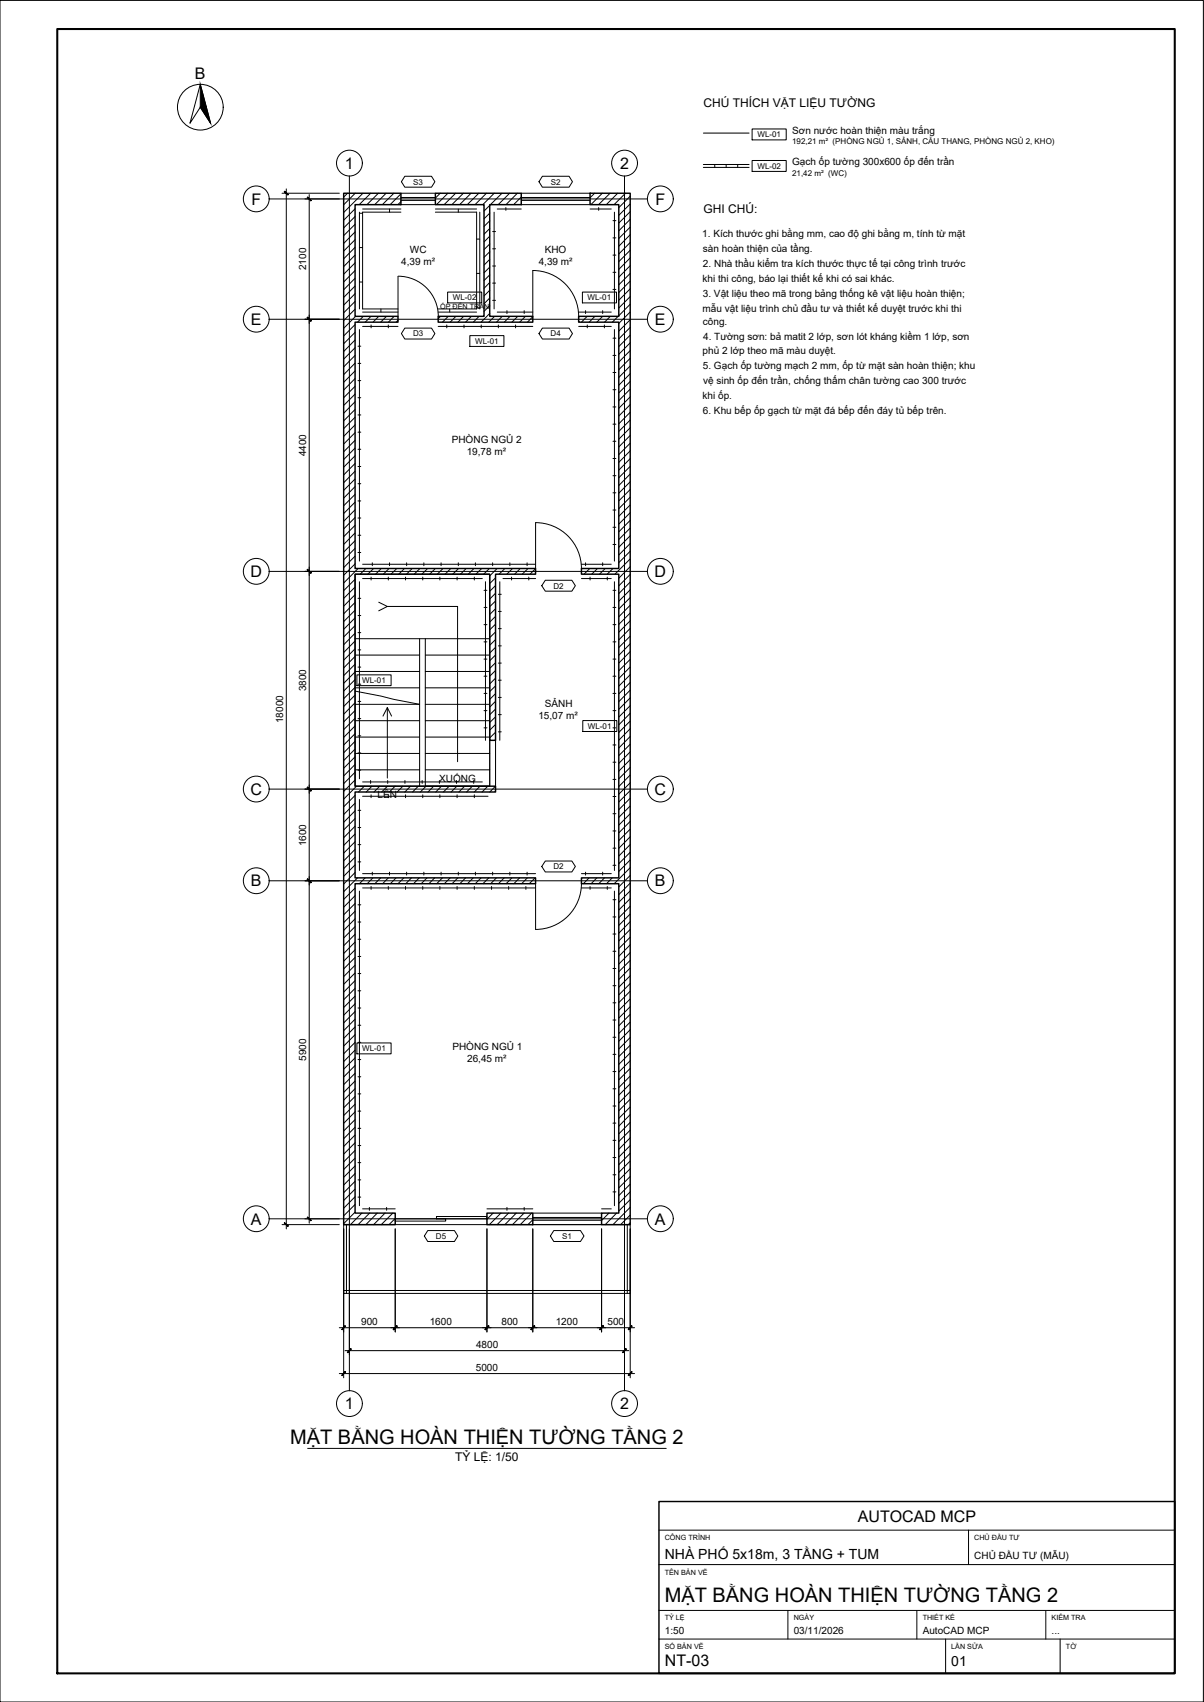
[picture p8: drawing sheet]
<svg xmlns="http://www.w3.org/2000/svg" width="420mm" height="594mm" viewBox="0 0 420 594" stroke-linecap="round" stroke-linejoin="round" font-family="sans-serif">
<!-- layer: A-WALL -->
<path d="M119.9 67.5h20v3.9h-16v39h15v2.1h-15v85.9h63v2h-14v58h-2v-58h-47v74h49v2.1h-49v29.9h63v2.1h-63v114.9h14v4.1h-18zM151.9 67.5h30v3.9h-11v39h15v2.1h-33v-2.1h16v-39h-17zM205.9 67.5h14v360h-10v-4.1h6v-114.9h-13v-2.1h13v-106h-13v-2h13v-85.9h-14v-2.1h14v-39h-10zM169.9 423.4h16v4.1h-16z" fill="none" stroke="#000" stroke-width=".51"/>
<!-- layer: A-WALL-PATT -->
<g fill="none" stroke="#000" stroke-width=".35">
<path d="M121.3 67.5l-1.4 1.3M123.9 72.9l-4 4M123.9 75.6l-4 4M123.9 78.3l-4 4M124 67.5l-4.1 4M126.7 67.5l-6.8 6.7M129.4 67.5l-4.1 3.9M132 67.5l-3.9 3.9M134.7 67.5l-3.9 3.9M137.5 67.5l-4.1 3.9M139.9 67.7l-3.8 3.7M139.9 70.4l-1 1"/>
<path d="M153.6 67.5l-1.7 1.6M156.3 67.5l-4 3.9M159 67.5l-4 3.9M161.7 67.5l-4 3.9M164.4 67.5l-4 3.9M167.1 67.5l-4 3.9M169.8 67.5l-4 3.9M170.9 71.7l-2 2M170.9 74.4l-2 2M170.9 77.1l-2 2M170.9 79.8l-2 2M172.5 67.5l-4 3.9"/>
<path d="M175.2 67.5l-4 3.9M177.8 67.5l-3.9 3.9M180.6 67.5l-4 3.9M181.9 68.8l-2.7 2.6M207.5 67.5l-1.6 1.5M210.2 67.5l-4 3.9M212.9 67.5l-4 3.9M215.6 67.5l-4 3.9M218.3 67.5l-4 3.9M219.9 68.5l-4 4M219.9 71.2l-4 4M219.9 73.9l-4 4"/>
<path d="M219.9 76.6l-4 4M219.9 79.3l-4 3.9M123.9 81l-4 4M123.9 83.7l-4 3.9M123.9 86.3l-4 4.1M123.9 89l-4 4.1M123.9 91.8l-4 3.9M123.9 94.4l-4 4M123.9 97.1l-4 4M123.9 99.8l-4 4M170.9 82.4l-2 2.1M170.9 85.1l-2 2"/>
<path d="M170.9 87.9l-2 1.9M170.9 90.5l-2 2.1M170.9 93.2l-2 2M170.9 95.9l-2 2M170.9 98.6l-2 2M219.9 81.9l-4 4.1M219.9 84.6l-4 4.1M219.9 87.3l-4 4M219.9 90l-4 4M219.9 92.7l-4 4M219.9 95.4l-4 4M219.9 98.1l-4 4"/>
<path d="M123.9 102.5l-4 4M123.9 105.2l-4 4M123.9 107.9l-4 4M123.9 113.3l-4 4M123.9 116l-4 4M123.9 118.7l-4 4M124.1 110.4l-4.2 4.2M126.8 110.4l-2 2.1M129.5 110.4l-2 2.1M132.2 110.4l-2 2.1M134.9 110.4l-2.1 2.1M137.5 110.4l-1.9 2.1"/>
<path d="M138.9 111.8l-.6 .7M153.7 110.4l-.8 .8M156.4 110.4l-2 2.1M159.1 110.4l-2 2.1M161.8 110.4l-2 2.1M164.5 110.4l-2 2.1M167.2 110.4l-2 2.1M170.9 101.3l-2 2M170.9 104l-2 2M170.9 106.7l-2 2M170.9 109.4l-3 3.1M172.6 110.4l-2 2.1"/>
<path d="M175.3 110.4l-2 2.1M178 110.4l-2 2.1M180.7 110.4l-2.1 2.1M183.3 110.4l-1.9 2.1M185.9 110.5l-1.8 2M202.2 110.4l-.3 .3M204.9 110.4l-2 2.1M207.6 110.4l-2 2.1M210.3 110.4l-2 2.1M213 110.4l-2 2.1M215.7 110.4l-2 2.1M219.9 100.8l-4 4"/>
<path d="M219.9 103.5l-4 4M219.9 106.2l-4 4M219.9 108.9l-4 4M219.9 111.6l-4 4M219.9 114.3l-4 4M219.9 117l-4 4M219.9 119.6l-4 4.1M123.9 121.4l-4 4M123.9 124.1l-4 4M123.9 126.8l-4 4M123.9 129.5l-4 3.9M123.9 132.1l-4 4.1"/>
<path d="M123.9 134.8l-4 4M123.9 137.6l-4 3.9M219.9 122.4l-4 4M219.9 125.1l-4 3.9M219.9 127.7l-4 4.1M219.9 130.4l-4 4.1M219.9 133.2l-4 3.9M219.9 135.8l-4 4M219.9 138.5l-4 4M123.9 140.2l-4 4M123.9 142.9l-4 4M123.9 145.6l-4 4"/>
<path d="M123.9 148.3l-4 4M123.9 151l-4 4M123.9 153.7l-4 4M123.9 156.4l-4 4M123.9 159.1l-4 4M219.9 141.2l-4 4M219.9 143.9l-4 4M219.9 146.6l-4 4M219.9 149.3l-4 4M219.9 152l-4 4M219.9 154.7l-4 4M219.9 157.4l-4 4"/>
<path d="M123.9 161.8l-4 4M123.9 164.5l-4 4M123.9 167.2l-4 4M123.9 169.9l-4 4M123.9 172.6l-4 3.9M123.9 175.3l-4 4M123.9 177.9l-4 4.1M219.9 160.1l-4 4M219.9 162.8l-4 4M219.9 165.5l-4 4M219.9 168.2l-4 3.9M219.9 170.9l-4 4"/>
<path d="M219.9 173.5l-4 4.1M219.9 176.2l-4 4M219.9 179l-4 3.9M123.9 180.7l-4 3.9M123.9 183.4l-4 3.9M123.9 186l-4 4M123.9 188.7l-4 4M123.9 191.4l-4 4M123.9 194.1l-4 4M123.9 196.8l-4 4M125 198.4l-5.1 5.1M127.7 198.4l-2 2"/>
<path d="M130.4 198.4l-2 2M133.1 198.4l-2 2M135.8 198.4l-2 2M138.5 198.4l-2.1 2M141.1 198.4l-2 2M143.8 198.4l-1.9 2M146.6 198.4l-2.1 2M149.2 198.4l-2 2M151.9 198.4l-2 2M154.6 198.4l-2 2M157.3 198.4l-2 2M160 198.4l-2 2"/>
<path d="M162.7 198.4l-2 2M165.4 198.4l-2 2M168.1 198.4l-2 2M170.8 198.4l-2 2M173.5 198.4l-2.6 2.6M176.2 198.4l-2 2M178.9 198.4l-2 2M181.6 198.4l-2 2M184.3 198.4l-2.1 2M186.9 198.5l-1.9 1.9M203.1 198.4l-.2 .2M205.8 198.4l-2 2"/>
<path d="M208.5 198.4l-2 2M211.2 198.4l-2 2M213.9 198.4l-2 2M219.9 181.6l-4 4M219.9 184.3l-4 4M219.9 187l-4 4M219.9 189.7l-4 4M219.9 192.4l-4 4M219.9 195.1l-5.3 5.3M219.9 197.8l-4 4M123.9 202.2l-4 4M123.9 204.9l-4 4"/>
<path d="M123.9 207.6l-4 4M123.9 210.3l-4 4M123.9 213l-4 4M123.9 215.7l-4 4M123.9 218.4l-4 3.9M172.9 201.7l-2 2M172.9 204.4l-2 2M172.9 207.1l-2 2M172.9 209.8l-2 2M172.9 212.5l-2 2M172.9 215.2l-2 1.9M172.9 217.9l-2 2"/>
<path d="M219.9 200.5l-4 4M219.9 203.2l-4 4M219.9 205.9l-4 4M219.9 208.6l-4 4M219.9 211.3l-4 4M219.9 214l-4 3.9M219.9 216.7l-4 4M219.9 219.3l-4 4.1M123.9 221l-4 4.1M123.9 223.7l-4 4.1M123.9 226.5l-4 3.9M123.9 229.1l-4 4"/>
<path d="M123.9 231.8l-4 4.1M123.9 234.5l-4 4M123.9 237.2l-4 4M123.9 239.9l-4 4M172.9 220.6l-2 2M172.9 223.2l-2 2M172.9 225.9l-2 2M172.9 228.6l-2 2M172.9 231.3l-2 2M172.9 234l-2 2M172.9 236.7l-2 2M172.9 239.4l-2 2"/>
<path d="M219.9 222.1l-4 3.9M219.9 224.7l-4 4M219.9 227.4l-4 4.1M219.9 230.1l-4 4M219.9 232.8l-4 4M219.9 235.5l-4 4M219.9 238.2l-4 4M123.9 242.6l-4 4M123.9 245.3l-4 4M123.9 248l-4 4M123.9 250.7l-4 4M123.9 253.4l-4 4"/>
<path d="M123.9 256.1l-4 4M123.9 258.8l-4 4M172.9 242.1l-2 2M172.9 244.8l-2 2M172.9 247.5l-2 2M172.9 250.2l-2 2M172.9 252.9l-2 2M172.9 255.6l-2 2M172.9 258.2l-.1 .2M219.9 240.9l-4 4M219.9 243.6l-4 4M219.9 246.3l-4 4"/>
<path d="M219.9 249l-4 4M219.9 251.7l-4 4M219.9 254.4l-4 4M219.9 257.1l-4 4M219.9 259.8l-4 4M123.9 261.5l-4 4M123.9 264.2l-4 4M123.9 266.8l-4 4.1M123.9 269.6l-4 3.9M123.9 272.3l-4 3.9M123.9 277.6l-4 4M124.4 274.4l-4.5 4.5"/>
<path d="M127.1 274.4l-2 2.1M129.8 274.4l-2 2.1M132.5 274.4l-2 2.1M135.2 274.4l-2 2.1M137.9 274.4l-2 2.1M140.6 274.4l-2 2.1M143.3 274.4l-2 2.1M146 274.4l-2 2.1M148.7 274.4l-2 2.1M151.3 274.4l-1.9 2.1M154.1 274.4l-2 2.1M156.8 274.4l-2.1 2.1"/>
<path d="M159.4 274.4l-2 2.1M162.1 274.4l-2 2.1M164.8 274.4l-2 2.1M167.5 274.4l-2 2.1M170.2 274.4l-2 2.1M172.9 274.4l-2 2.1M219.9 262.4l-4 4.1M219.9 265.1l-4 4.1M219.9 267.9l-4 3.9M219.9 270.5l-4 4M219.9 273.2l-4 4M219.9 275.9l-4 4"/>
<path d="M219.9 278.6l-4 4M123.9 280.3l-4 4M123.9 283l-4 4M123.9 285.7l-4 4M123.9 288.4l-4 4M123.9 291.1l-4 4M123.9 293.8l-4 4M123.9 296.5l-4 4M123.9 299.2l-4 4M219.9 281.3l-4 4M219.9 284l-4 4M219.9 286.7l-4 4"/>
<path d="M219.9 289.4l-4 4M219.9 292.1l-4 4M219.9 294.8l-4 4M219.9 297.5l-4 4M123.9 301.9l-4 4M123.9 304.6l-4 4M123.9 310l-4 4M123.9 312.6l-4 4.1M123.9 315.4l-4 3.9M123.9 318.1l-4 3.9M124.8 306.4l-4.9 4.8M127.4 306.4l-2 2.1"/>
<path d="M130.1 306.4l-2 2.1M132.8 306.4l-2 2.1M135.5 306.4l-2 2.1M138.2 306.4l-2 2.1M140.9 306.4l-2 2.1M143.6 306.4l-2 2.1M146.3 306.4l-2 2.1M149 306.4l-2 2.1M151.7 306.4l-2 2.1M154.4 306.4l-2 2.1M157.1 306.4l-2 2.1M159.8 306.4l-2 2.1"/>
<path d="M162.5 306.4l-2 2.1M165.1 306.4l-1.9 2.1M167.9 306.4l-2 2.1M170.6 306.4l-2.1 2.1M173.2 306.4l-2 2.1M175.9 306.4l-2 2.1M178.6 306.4l-2 2.1M181.3 306.4l-2 2.1M184 306.4l-2 2.1M186.7 306.4l-2 2.1M205.6 306.4l-2 2.1M208.3 306.4l-2 2.1"/>
<path d="M210.9 306.4l-1.9 2.1M213.7 306.4l-2 2.1M219.9 300.2l-4 4M219.9 302.9l-5.6 5.6M219.9 305.6l-4 4M219.9 308.2l-4 4.1M219.9 311l-4 3.9M219.9 313.7l-4 3.9M219.9 316.3l-4 4.1M219.9 319l-4 4M123.9 320.7l-4 4.1M123.9 323.4l-4 4"/>
<path d="M123.9 326.1l-4 4M123.9 328.8l-4 4M123.9 331.5l-4 4M123.9 334.2l-4 4M123.9 336.9l-4 4M123.9 339.6l-4 4M219.9 321.7l-4 4M219.9 324.4l-4 4M219.9 327.1l-4 4M219.9 329.8l-4 4M219.9 332.5l-4 4M219.9 335.2l-4 4"/>
<path d="M219.9 337.9l-4 4M123.9 342.3l-4 4M123.9 345l-4 4M123.9 347.7l-4 4M123.9 350.4l-4 4M123.9 353.1l-4 4M123.9 355.7l-4 4.1M123.9 358.5l-4 4M219.9 340.6l-4 4M219.9 343.3l-4 4M219.9 346l-4 4M219.9 348.7l-4 4"/>
<path d="M219.9 351.4l-4 4M219.9 354l-4 4.1M219.9 356.8l-4 3.9M219.9 359.4l-4 4M123.9 361.2l-4 3.9M123.9 363.8l-4 4M123.9 366.5l-4 4.1M123.9 369.2l-4 4M123.9 371.9l-4 4M123.9 374.6l-4 4M123.9 377.3l-4 4M123.9 380l-4 4"/>
<path d="M219.9 362.1l-4 4.1M219.9 364.8l-4 4M219.9 367.5l-4 4M219.9 370.2l-4 4M219.9 372.9l-4 4M219.9 375.6l-4 4M219.9 378.3l-4 4M123.9 382.7l-4 4M123.9 385.4l-4 4M123.9 388.1l-4 4M123.9 390.8l-4 4M123.9 393.5l-4 4"/>
<path d="M123.9 396.2l-4 4M123.9 398.9l-4 4M219.9 381l-4 4M219.9 383.7l-4 4M219.9 386.4l-4 4M219.9 389.1l-4 4M219.9 391.8l-4 4M219.9 394.5l-4 4M219.9 397.1l-4 4.1M219.9 399.9l-4 4M123.9 401.5l-4 4.1M123.9 404.3l-4 3.9"/>
<path d="M123.9 407l-4 3.9M123.9 409.6l-4 4.1M123.9 412.3l-4 4M123.9 415.1l-4 3.9M123.9 417.7l-4 4M219.9 402.6l-4 3.9M219.9 405.2l-4 4.1M219.9 407.9l-4 4M219.9 410.6l-4 4M219.9 413.3l-4 4M219.9 416l-4 4M219.9 418.7l-4 4"/>
<path d="M123.9 420.4l-4 4M123.9 423.1l-4 4M126.3 423.4l-4 4.1M129 423.4l-4 4.1M131.7 423.4l-4 4.1M134.4 423.4l-4 4.1M137.1 423.4l-4 4.1M137.9 425.3l-2.1 2.2M172.1 423.4l-2.2 2.2M174.8 423.4l-4 4.1M177.5 423.4l-4 4.1M180.2 423.4l-4 4.1"/>
<path d="M182.9 423.4l-4 4.1M185.5 423.4l-3.9 4.1M185.9 425.8l-1.7 1.7M212.5 423.4l-2.6 2.6M215.2 423.4l-4 4.1M219.9 421.4l-6 6.1M219.9 424.1l-3.3 3.4M219.9 426.8l-.6 .7"/>
</g>
<!-- layer: A-DOOR -->
<path d="M138.9 96.4v14M139 96.4a14 14 0 0 1 14 14M201.9 110.4a16 16 0 0 0-16-16v16M186.9 182.4v16M186.9 182.4a16 16 0 0 1 16 16M186.9 308.5v16M202.9 308.4a16 16 0 0 1-16 16M137.9 425.4h17.6v.8h-17.6zM152.3 424.6h17.6v.8h-17.6z" fill="none" stroke="#000" stroke-width=".35"/>
<!-- layer: A-ANNO-TEXT -->
<path d="M141.3 61.5h9.3l1.2 1.9-1.2 1.9h-9.3l-1.2-1.9zM189.3 61.5h9.3l1.2 1.9-1.2 1.9h-9.3l-1.2-1.9zM141.3 114.5h9.3l1.2 1.9-1.2 1.9h-9.3l-1.2-1.9zM189.3 114.5h9.3l1.2 1.9-1.2 1.9h-9.3l-1.2-1.9zM190.3 202.5h9.3l1.2 1.9-1.2 1.9h-9.3l-1.2-1.9zM190.3 300.5h9.3l1.2 1.9-1.2 1.9h-9.3l-1.2-1.9zM149.3 429.5h9.3l1.2 1.9-1.2 1.9h-9.3l-1.2-1.9zM193.3 429.5h9.3l1.2 1.9-1.2 1.9h-9.3l-1.2-1.9zM107.4 505.6h125.1" fill="none" stroke="#000" stroke-width=".35"/>
<!-- layer: A-GLAZ -->
<path d="M139.9 67.5h12M139.9 71.4h12M139.9 68.9h12M139.9 69.9h12M181.9 67.5h24M181.9 71.4h24M181.9 68.9h24M181.9 69.9h24M185.9 427.5h24M185.9 423.4h24M185.9 425.9h24M185.9 425h24" fill="none" stroke="#000" stroke-width=".35"/>
<!-- layer: A-OPEN -->
<path d="M170.9 258.4v16M172.9 258.4v16" fill="none" stroke="#000" stroke-width=".35"/>
<!-- layer: A-ANNO-DIMS -->
<g fill="none" stroke="#000" stroke-width=".35">
<path d="M98.4 67.5h20M99.9 65.9v363M106.4 69.4h12M107.9 67.9v359M106.4 111.4h12M106.4 199.4h12M106.4 275.4h12M106.4 307.4h12M98.4 427.5h20M106.4 425.4h12M119.9 428.9v52M121.9 428.9v44"/>
<path d="M137.9 428.9v36M169.9 428.9v36M185.9 428.9v36M209.9 428.9v36M217.9 428.9v44M219.9 428.9v52M118.4 463.4h103M118.4 479.4h103M120.4 471.4h99"/>
</g>
<!-- layer: 0 -->
<g fill="#000" stroke="#000" stroke-width=".35">
<path d="M99.2 66.9l1.3 1.2 .1-.1zM99.2 66.9l.2-.1 1.2 1.2z"/>
<path d="M107.2 68.9l1.3 1.2 .1-.1zM107.2 68.9l.2-.1 1.2 1.2z"/>
<path d="M107.4 110.8l-.2 .1 1.4 1.1zM107.2 110.9l1.4 1.1-.1 .1z"/>
<path d="M107.2 110.9l1.3 1.2 .1-.1zM107.4 110.8l1.2 1.2-1.4-1.1z"/>
<path d="M107.4 198.8l-.2 .1 1.4 1.1zM107.2 198.9l1.4 1.1-.1 .1z"/>
<path d="M107.2 198.9l1.3 1.2 .1-.1zM107.4 198.8l1.2 1.2-1.4-1.1z"/>
<path d="M107.4 274.8l-.2 .1 1.4 1.1zM107.2 274.9l1.4 1.1-.1 .1z"/>
<path d="M107.2 274.9l1.3 1.2 .1-.1zM107.2 274.9l.2-.1 1.2 1.2z"/>
<path d="M107.4 306.8l-.2 .1 1.4 1.1zM107.2 306.9l1.4 1.1-.1 .1z"/>
<path d="M107.2 306.9l1.3 1.2 .1-.1zM107.4 306.8l1.2 1.2-1.4-1.1z"/>
<path d="M99.4 426.8l-.2 .1 1.4 1.1zM99.2 426.9l1.4 1.1-.1 .1z"/>
<path d="M107.4 424.8l-.2 .1 1.4 1.1zM107.2 424.9l1.4 1.1-.1 .1z"/>
<path d="M120.4 462.8l-1 1.3 1.2-1.2zM120.4 462.8l-1 1.3-.1-.1z"/>
<path d="M120.4 478.8l-1 1.3 1.2-1.2zM120.4 478.8l-1 1.3-.1-.1z"/>
<path d="M122.5 470.8l-1.1 1.3 1.2-1.2zM122.5 470.8l-1.1 1.3-.2-.1z"/>
<path d="M137.2 464l.2 .1 1.1-1.3zM138.5 462.8l.1 .1-1.2 1.2z"/>
<path d="M138.5 462.8l-1.1 1.3 1.2-1.2zM138.5 462.8l-1.1 1.3-.2-.1z"/>
<path d="M169.2 464l.2 .1 1.1-1.3zM170.5 462.8l.1 .1-1.2 1.2z"/>
<path d="M170.5 462.8l-1.1 1.3 1.2-1.2zM170.5 462.8l-1.1 1.3-.2-.1z"/>
<path d="M186.5 462.8l-1.2 1.2 .1 .1zM186.5 462.8l.1 .1-1.2 1.2z"/>
<path d="M186.5 462.8l-1.1 1.3 1.2-1.2zM186.5 462.8l-1.1 1.3-.1-.1z"/>
<path d="M209.3 464l.1 .1 1.1-1.3zM210.5 462.8l.1 .1-1.2 1.2z"/>
<path d="M210.5 462.8l-1.1 1.3 1.2-1.2zM210.5 462.8l-1.1 1.3-.1-.1z"/>
<path d="M218.4 470.8l-1.1 1.2 .1 .1zM218.4 470.8l.2 .1-1.2 1.2z"/>
<path d="M219.2 464l.2 .1 1.1-1.3zM220.5 462.8l.1 .1-1.2 1.2z"/>
<path d="M220.5 478.8l-1.3 1.2 .2 .1zM220.5 478.8l.1 .1-1.2 1.2z"/>
</g>
<!-- layer: S-GRID -->
<path d="M93.9 69.4h132M121.9 61.4v424.1M217.9 61.4v424.1M93.9 111.4h132M93.9 199.4h132M93.9 275.4h132M93.9 307.4h132M93.9 425.4h132" fill="none" stroke="#000" stroke-width=".35"/>
<!-- layer: S-GRID-IDEN -->
<g fill="none" stroke="#000" stroke-width=".35">
<circle cx="121.9" cy="56.9" r="4.5"/>
<circle cx="218" cy="56.9" r="4.5"/>
<circle cx="89.4" cy="69.4" r="4.5"/>
<circle cx="230.4" cy="69.4" r="4.5"/>
<circle cx="89.4" cy="111.4" r="4.5"/>
<circle cx="230.4" cy="111.4" r="4.5"/>
<circle cx="89.4" cy="199.4" r="4.5"/>
<circle cx="230.4" cy="199.4" r="4.5"/>
<circle cx="89.4" cy="275.4" r="4.5"/>
<circle cx="230.4" cy="275.4" r="4.5"/>
<circle cx="89.4" cy="307.4" r="4.5"/>
<circle cx="230.4" cy="307.4" r="4.5"/>
<circle cx="89.4" cy="425.4" r="4.5"/>
<circle cx="230.4" cy="425.4" r="4.5"/>
<circle cx="121.9" cy="489.9" r="4.5"/>
<circle cx="218" cy="489.9" r="4.5"/>
</g>
<!-- layer: A-FLOR-STRS -->
<g fill="none" stroke="#000" stroke-width=".35">
<path d="M123.9 200.4h47v74h-47zM132.2 210.2l3 1.5-3 1.5M135.2 211.7h24.5v54.2M123.9 222.9h47M123.9 234.4h22.5M123.9 228.7h22.5M146.4 222.9v51.5M148.4 222.9v51.5h22.5M148.4 234.4h22.5M148.4 228.7h22.5M123.9 241.2l22.5 4.6h-22.5M123.9 257.3h22.5"/>
<path d="M123.9 251.6h22.5M123.9 240.1h22.5M133.6 250l1.6-3 1.5 3M135.2 247v24.6M148.4 257.3h22.5M148.4 251.6h22.5M148.4 245.8h22.5M148.4 240.1h22.5M123.9 268.7h22.5M123.9 263h22.5M148.4 268.7h22.5M148.4 263h22.5"/>
</g>
<!-- layer: A-FLOR-LEVL -->
<path d="M119.9 427.5h100v24h-100zM120.9 427.5v24M218.9 427.5v24M119.9 450.4h100" fill="none" stroke="#000" stroke-width=".35"/>
<!-- layer: A-ANNO-SYMB -->
<g fill="none" stroke="#000" stroke-width=".35">
<path d="M69.9 29.4l3.6 13.6-3.6-5.6-3.6 5.6z"/>
<circle cx="69.9" cy="37.4" r="8"/>
</g>
<path d="M69.9 29.4l2.1 8h-2.1zM69.9 37.4l3.6 5.6-1.5-5.6z" fill="#000" stroke="#000" stroke-width=".35"/>
<!-- layer: A-WALL-FNSH -->
<g fill="none" stroke="#000" stroke-width=".35">
<path d="M245.4 46.5h16M245.4 57.4h16M245.4 58.4h16M249.4 57.4v1M253.4 57.4v1M257.4 57.4v1M125.4 74.1v33.7M125.4 74.4h1.1M126.5 73h13.4M135.9 73v1.1M139.9 74.1h-13.4v33.7h12.4M151.9 74.1h14.4v33.7h-13.4"/>
<path d="M151.9 73h14.4M159.9 73v1.1M167.4 74.1v33.7M172.4 74.1v33.7M173.5 73h8.4M176.5 72.4v1M205.9 73h7.4M208.9 72.4v1M213.9 77h1M214.4 74.1v33.7M125.4 98.4h1.1M125.4 86.4h1.1"/>
<path d="M166.3 83.5h1.1M166.3 95.4h1.1M171.9 98.8h1M171.9 92.9h1M171.9 86.8h1M171.9 80.8h1M213.9 83h1M213.9 89h1M213.9 95.1h1M125.4 115v80.8M126.5 113.9h12.4M126.5 108.9h12.4"/>
<path d="M129.5 113.4v1M132.9 107.8v1.1M135.5 113.4v1M152.9 113.9h33M152.9 108.9h13.4M155.9 113.4v1M156.9 107.8v1.1M161.9 113.4v1M166.3 107.5h1.1M167.9 113.4v1M171.9 104.8h1M173.5 108.9h12.4"/>
<path d="M173.9 113.4v1M176.9 108.4v1M179.9 113.4v1M182.9 108.4v1M201.9 113.9h11.4M201.9 108.9h11.4M204.3 108.4v1M204.9 113.4v1M210.3 108.4v1M210.9 113.4v1M213.9 118h1M213.9 101h1"/>
<path d="M214.4 115v80.8M124.9 138.8h1M124.9 132.9h1M124.9 126.8h1M124.9 120.8h1M213.9 124.1h1M213.9 130h1M213.9 136h1M124.9 156.8h1M124.9 150.8h1M124.9 144.8h1M213.9 142h1"/>
<path d="M213.9 148.1h1M213.9 154h1M124.9 174.9h1M124.9 168.8h1M124.9 162.8h1M213.9 160h1M213.9 166h1M213.9 172h1M213.9 178h1M124.9 192.8h1M124.9 186.8h1M124.9 180.8h1"/>
<path d="M126.5 196.9h60.4M129.9 196.4v1.1M135.9 196.4v1.1M141.9 196.4v1.1M147.9 196.4v1.1M153.9 196.4v1.1M159.9 196.4v1.1M165.9 196.4v1.1M171.9 196.4v1.1M177.9 196.4v1.1M183.9 196.4v1.1M202.9 196.9h10.4"/>
<path d="M204.3 196.4v1.1M210.3 196.4v1.1M213.9 184h1M213.9 190h1M124.9 214.9h1M124.9 208.8h1M125.4 203v68.8M126.5 201.9h41.8M129.5 201.4v1.1M135.5 201.4v1.1M141.5 201.4v1.1M147.5 201.4v1.1"/>
<path d="M153.5 201.4v1.1M159.5 201.4v1.1M165.5 201.4v1.1M168.9 206.1h1M168.9 212h1M168.9 218h1M169.4 203v55.4M173.9 219.4h1M173.9 213.4h1M173.9 207.4h1M174.4 203v55.4M175.5 201.9h11.4"/>
<path d="M178.5 201.4v1.1M184.5 201.4v1.1M202.9 201.9h10.4M205.9 201.4v1.1M211.9 201.4v1.1M213.9 206.1h1M213.9 212h1M213.9 218h1M214.4 203v100.8M124.9 238.8h1M124.9 232.8h1M124.9 226.8h1"/>
<path d="M124.9 220.8h1M168.9 224h1M168.9 230.1h1M168.9 236h1M173.9 237.4h1M173.9 231.5h1M173.9 225.4h1M213.9 224h1M213.9 230.1h1M213.9 236h1M124.9 256.9h1M124.9 250.8h1"/>
<path d="M124.9 244.8h1M168.9 242h1M168.9 248h1M168.9 254.1h1M173.9 255.5h1M173.9 249.4h1M173.9 243.4h1M213.9 242h1M213.9 248h1M213.9 254.1h1M124.9 268.8h1M124.9 262.8h1"/>
<path d="M125.4 279v24.8M126.5 277.9h43.8M126.5 272.9h41.8M129.3 272.4v1M129.5 277.4v1M135.3 272.4v1M135.5 277.4v1M141.3 272.4v1M141.5 277.4v1M147.3 272.4v1M147.5 277.4v1M153.3 272.4v1"/>
<path d="M153.5 277.4v1M159.3 272.4v1M159.5 277.4v1M165.3 272.4v1M165.5 277.4v1M213.9 260h1M213.9 266h1M213.9 272h1M213.9 278h1M124.9 294.8h1M124.9 288.9h1M124.9 282.8h1"/>
<path d="M213.9 284h1M213.9 290h1M213.9 296.1h1M124.9 315.8h1M124.9 300.8h1M125.4 311v109.8M126.5 309.9h60.4M126.5 304.9h60.4M129.5 309.4v1M129.9 304.4v1M135.5 309.4v1M135.9 304.4v1"/>
<path d="M141.5 309.4v1M141.9 304.4v1M147.5 309.4v1M147.9 304.4v1M153.5 309.4v1M153.9 304.4v1M159.5 309.4v1M159.9 304.4v1M165.5 309.4v1M165.9 304.4v1M171.5 309.4v1M171.9 304.4v1"/>
<path d="M177.5 309.4v1M177.9 304.4v1M183.5 309.4v1M183.9 304.4v1M202.9 309.9h10.4M202.9 304.9h10.4M204.3 304.4v1M205.9 309.4v1M210.3 304.4v1M211.9 309.4v1M213.9 314h1M213.9 302h1"/>
<path d="M214.4 311v109.8M124.9 339.8h1M124.9 333.9h1M124.9 327.8h1M124.9 321.8h1M213.9 320.1h1M213.9 326h1M213.9 332h1M213.9 338h1M124.9 357.9h1M124.9 351.8h1M124.9 345.8h1"/>
<path d="M213.9 344.1h1M213.9 350h1M213.9 356h1M124.9 375.8h1M124.9 369.8h1M124.9 363.8h1M213.9 362h1M213.9 368h1M213.9 374h1M124.9 399.9h1M124.9 393.8h1M124.9 387.8h1"/>
<path d="M124.9 381.8h1M213.9 380h1M213.9 386.1h1M213.9 392h1M213.9 398h1M124.9 417.8h1M124.9 411.8h1M124.9 405.8h1M213.9 404h1M213.9 410.1h1M213.9 416h1M126.5 422h11.4"/>
<path d="M128.9 421.4v1.1M134.9 421.4v1.1M169.9 422h16M176.9 421.4v1.1M182.9 421.4v1.1M209.9 422h3.4"/>
</g>
<!-- layer: A-ANNO-NOTE -->
<path d="M262.5 45h11.9v3.8h-11.9zM262.5 56h11.9v3.8h-11.9zM156.2 102h11.9v3.7h-11.9zM164 117.2h11.9v3.7h-11.9zM203.2 102h11.9v3.7h-11.9zM124.5 235.6h12v3.7h-12zM203.4 251.5h11.9v3.8h-11.9zM124.5 364h12v3.8h-12z" fill="none" stroke="#000" stroke-width=".35"/>
<!-- layer: A-ANNO-TTLB -->
<path d="M0 .1h419.9v594h-419.9zM230 534.1h180M338 534.1v12M230 546.1h180M230 572.1h180M230 562.1h180M275 562.1v10M320 562.1v10M330 572.1v12M365 562.1v10M370 572.1v12" fill="none" stroke="#000" stroke-width=".35"/>
<path d="M20 10.1h390v574h-390z" fill="none" stroke="#000" stroke-width=".72"/>
<path d="M230 524.1h180v60h-180z" fill="none" stroke="#000" stroke-width=".51"/>
<g font-size="7">
<text x="101.3" y="504">MẶT BẰNG HOÀN THIỆN TƯỜNG TẦNG 2</text>
<text x="232" y="559.1">MẶT BẰNG HOÀN THIỆN TƯỜNG TẦNG 2</text>
</g>
<g font-size="5.6">
<text x="68" y="27.4">B</text>
<text x="120.4" y="58.9">1</text>
<text x="216.4" y="58.9">2</text>
<text x="87.7" y="71.4">F</text>
<text x="228.7" y="71.4">F</text>
<text x="87.5" y="113.4">E</text>
<text x="228.6" y="113.4">E</text>
<text x="87.4" y="201.4">D</text>
<text x="228.4" y="201.4">D</text>
<text x="87.4" y="277.4">C</text>
<text x="228.4" y="277.4">C</text>
<text x="87.5" y="309.4">B</text>
<text x="228.6" y="309.4">B</text>
<text x="87.5" y="427.5">A</text>
<text x="228.6" y="427.5">A</text>
<text x="120.4" y="491.9">1</text>
<text x="216.4" y="491.9">2</text>
<text x="299.3" y="531.1">AUTOCAD MCP</text>
<text x="232" y="581.6">NT-03</text>
</g>
<g font-size="4.9">
<text x="232" y="544.1">NHÀ PHỐ 5x18m, 3 TẦNG + TUM</text>
<text x="332" y="581.6">01</text>
</g>
<g font-size="4.2">
<text x="245.4" y="37.4">CHÚ THÍCH VẬT LIỆU TƯỜNG</text>
<text x="245.4" y="74.4">GHI CHÚ:</text>
<text x="158.8" y="510.1">TỶ LỆ: 1/50</text>
</g>
<g font-size="3.5">
<text x="276.4" y="46.7">Sơn nước hoàn thiện màu trắng</text>
<text x="276.4" y="57.7">Gạch ốp tường 300x600 ốp đến trần</text>
<text x="245.1" y="82.6">1. Kích thước ghi bằng mm, cao độ ghi bằng m, tính từ mặt</text>
<text x="143" y="88.4">WC</text>
<text x="190.1" y="88.4">KHO</text>
<text x="245.3" y="87.8">sàn hoàn thiện của tầng.</text>
<text x="106.8" y="94.3" transform="rotate(-90 106.8 94.3)">2100</text>
<text x="140" y="92.6">4,39 m²</text>
<text x="188" y="92.6">4,39 m²</text>
<text x="245.3" y="93.1">2. Nhà thầu kiểm tra kích thước thực tế tại công trình trước</text>
<text x="245.2" y="98.4">khi thi công, báo lại thiết kế khi có sai khác.</text>
<text x="245.3" y="103.6">3. Vật liệu theo mã trong bảng thống kê vật liệu hoàn thiện;</text>
<text x="245.2" y="108.9">mẫu vật liệu trình chủ đầu tư và thiết kế duyệt trước khi thi</text>
<text x="245.3" y="113.5">công.</text>
<text x="245.4" y="118.7">4. Tường sơn: bả matit 2 lớp, sơn lót kháng kiềm 1 lớp, sơn</text>
<text x="245.2" y="123.5">phủ 2 lớp theo mã màu duyệt.</text>
<text x="245.3" y="128.7">5. Gạch ốp tường mạch 2 mm, ốp từ mặt sàn hoàn thiện; khu</text>
<text x="245.4" y="134">vệ sinh ốp đến trần, chống thấm chân tường cao 300 trước</text>
<text x="245.2" y="139.2">khi ốp.</text>
<text x="245.3" y="144.5">6. Khu bếp ốp gạch từ mặt đá bếp đến đáy tủ bếp trên.</text>
<text x="157.6" y="154.7">PHÒNG NGỦ 2</text>
<text x="106.8" y="159.3" transform="rotate(-90 106.8 159.3)">4400</text>
<text x="162.9" y="158.8">19,78 m²</text>
<text x="106.8" y="241.3" transform="rotate(-90 106.8 241.3)">3800</text>
<text x="187.9" y="250.8">15,07 m²</text>
<text x="190.1" y="246.6">SẢNH</text>
<text x="98.8" y="252.4" transform="rotate(-90 98.8 252.4)">18000</text>
<text x="153.2" y="273">XUỐNG</text>
<text x="131.8" y="278.7">LÊN</text>
<text x="106.8" y="295.4" transform="rotate(-90 106.8 295.4)">1600</text>
<text x="106.8" y="370.3" transform="rotate(-90 106.8 370.3)">5900</text>
<text x="157.9" y="366.7">PHÒNG NGỦ 1</text>
<text x="163" y="370.9">26,45 m²</text>
<text x="126" y="462.4">900</text>
<text x="149.9" y="462.4">1600</text>
<text x="175" y="462.4">800</text>
<text x="193.9" y="462.4">1200</text>
<text x="212" y="462.4">500</text>
<text x="166.1" y="470.4">4800</text>
<text x="166" y="478.4">5000</text>
<text x="340" y="544.1">CHỦ ĐẦU TƯ (MẪU)</text>
<text x="232" y="570.3">1:50</text>
<text x="277" y="570.3">03/11/2026</text>
<text x="322" y="570.3">AutoCAD MCP</text>
<text x="367" y="570.3">...</text>
</g>
<g font-size="2.8">
<text x="264.3" y="47.9">WL-01</text>
<text x="276.4" y="50.4">192,21 m² (PHÒNG NGỦ 1, SẢNH, CẦU THANG, PHÒNG NGỦ 2, KHO)</text>
<text x="264.3" y="58.9">WL-02</text>
<text x="144.2" y="64.4">S3</text>
<text x="192.2" y="64.4">S2</text>
<text x="276.4" y="61.4">21,42 m² (WC)</text>
<text x="158.1" y="104.8">WL-02</text>
<text x="205.1" y="104.8">WL-01</text>
<text x="144.1" y="117.4">D3</text>
<text x="192.2" y="117.4">D4</text>
<text x="165.8" y="120">WL-01</text>
<text x="193.1" y="205.4">D2</text>
<text x="126.4" y="238.4">WL-01</text>
<text x="205.2" y="254.4">WL-01</text>
<text x="193.1" y="303.4">D2</text>
<text x="126.4" y="366.9">WL-01</text>
<text x="152.1" y="432.4">D5</text>
<text x="196.2" y="432.4">S1</text>
</g>
<g font-size="2.5">
<text x="153.6" y="107.9">ỐP ĐẾN TRẦN</text>
<text x="232" y="537.6">CÔNG TRÌNH</text>
<text x="340" y="537.6">CHỦ ĐẦU TƯ</text>
<text x="232" y="549.6">TÊN BẢN VẼ</text>
<text x="232" y="565.3">TỶ LỆ</text>
<text x="277" y="565.3">NGÀY</text>
<text x="322" y="565.3">THIẾT KẾ</text>
<text x="367" y="565.3">KIỂM TRA</text>
<text x="232" y="575.6">SỐ BẢN VẼ</text>
<text x="332" y="575.6">LẦN SỬA</text>
<text x="372" y="575.6">TỜ</text>
</g>
</svg>
